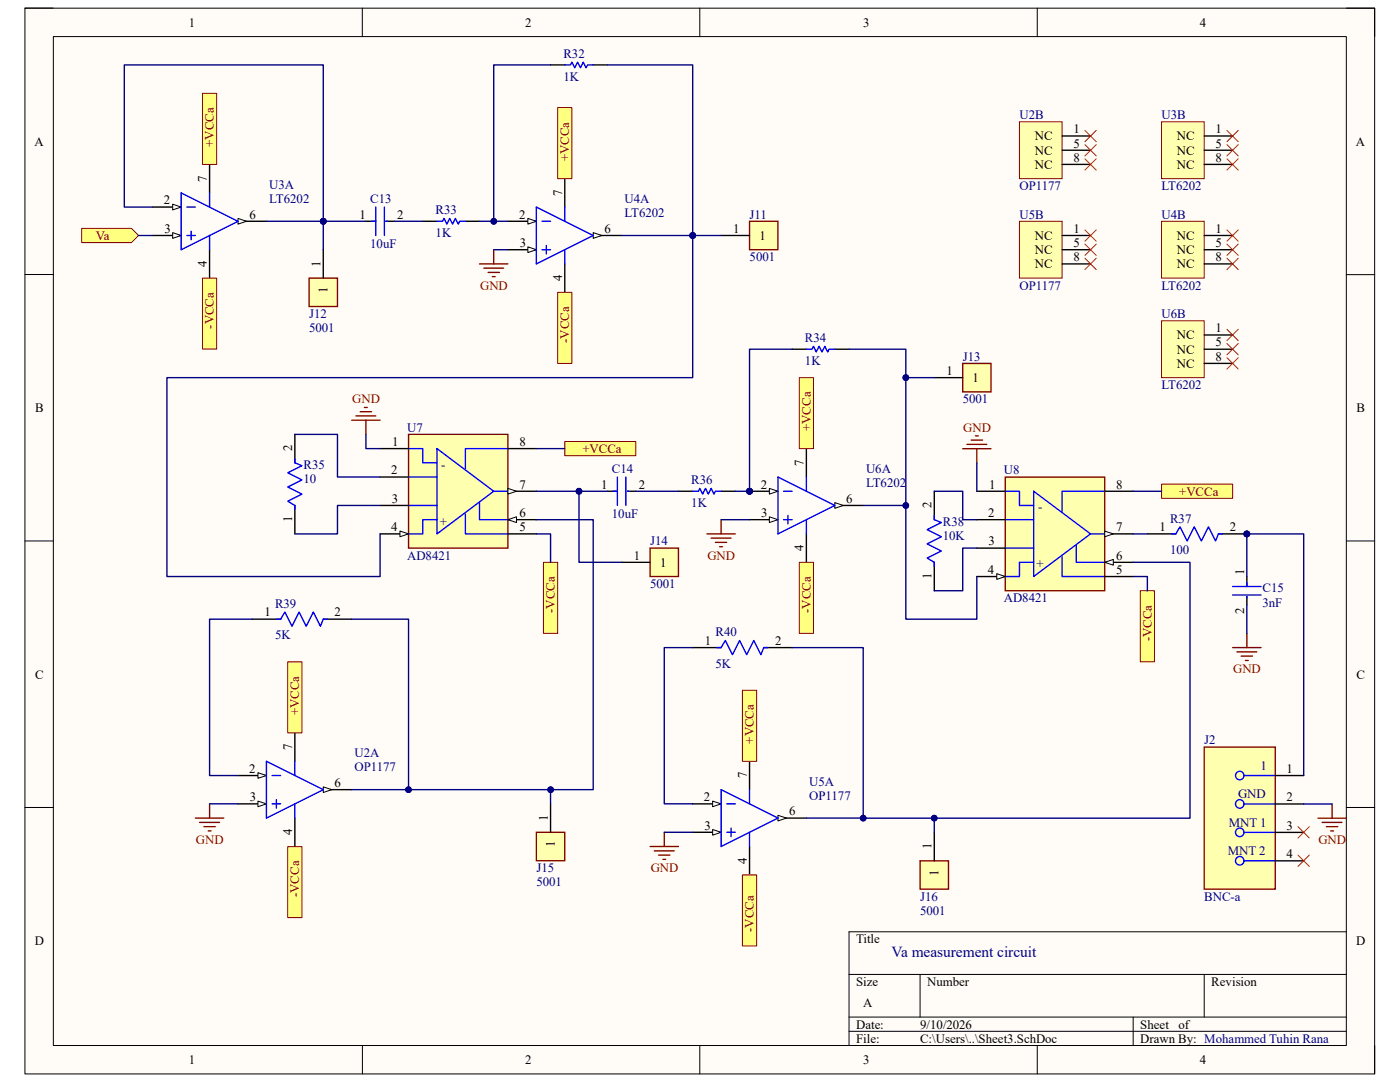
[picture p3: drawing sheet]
<svg xmlns="http://www.w3.org/2000/svg" width="279mm" height="216mm" viewBox="0 0 279 216" stroke-linecap="round" stroke-linejoin="round" font-family="sans-serif">
<path d="M5 1.6h269.3v212.7h-269.3z" fill="#fffcf8"/>
<path d="M5 1.6h269.3v212.7h-269.3z" fill="none" stroke="#000" stroke-width=".2"/>
<path d="M10.6 7.3h258.1v201.3h-258.1z" fill="#fffcf8"/>
<g fill="none" stroke="#000" stroke-width=".2">
<path d="M5 1.6h5.6M10.6 7.3h258.1v201.3h-258.1zM72.3 1.6v5.7M139.7 1.6v5.7M207 1.6v5.7M268.7 1.6h5.6v5.7M5 54.8h5.6M268.7 54.8h5.6M5 107.9h5.6M268.7 107.9h5.6M5 161.1h5.6M268.7 161.1h5.6"/>
<path d="M169.4 194.4h99.3M183.6 194.4v8.5M240.3 194.4v8.5M268.7 185.9h-99.3v22.7M72.3 208.6v5.7M139.7 208.6v5.7M169.4 202.9h99.3M169.4 205.8h99.3M207 208.6v5.7M226.1 202.9v5.7M274.3 208.6v5.7"/>
</g>
<path d="M81.5 86.7h19.9v22.7h-19.9z" fill="#ffffb0"/>
<path d="M81.5 86.7h19.9v22.7h-19.9z" fill="none" stroke="#800000" stroke-width=".28"/>
<path d="M81.5 95.2h5.7M81.5 89.5h2.9v2.9h2.8M87.2 89.5l11.3 8.5-11.3 8.5zM98.5 98h2.9M101.4 89.5h-8.5v4M81.5 100.9h5.7M87.2 103.7h-2.8v2.8h-2.9M92.9 102.6v3.9h8.5M95.7 100.3v3.4h5.7" fill="none" stroke="#00f" stroke-width=".28"/>
<path d="M75.9 89.5h5.6M75.9 95.2h5.6M75.9 100.9h5.6M75.9 106.5h5.6" fill="none" stroke="#000" stroke-width=".28"/>
<path d="M79.8 106l1.7 .5-1.7 .6z" fill="#f8fcff"/>
<path d="M79.8 106l1.7 .5-1.7 .6z" fill="none" stroke="#000" stroke-width=".2"/>
<path d="M101.4 106.5h5.6M101.4 103.7h5.6" fill="none" stroke="#000" stroke-width=".28"/>
<path d="M101.4 103.7l1.7-.6v1.2z" fill="#f8fcff"/>
<path d="M101.4 103.7l1.7-.6v1.2z" fill="none" stroke="#000" stroke-width=".2"/>
<path d="M101.4 98h5.6" fill="none" stroke="#000" stroke-width=".28"/>
<path d="M101.4 97.5l1.7 .5-1.7 .6z" fill="#f8fcff"/>
<path d="M101.4 97.5l1.7 .5-1.7 .6z" fill="none" stroke="#000" stroke-width=".2"/>
<path d="M101.4 89.5h5.6" fill="none" stroke="#000" stroke-width=".28"/>
<path d="M200.6 95.2h19.9v22.7h-19.9z" fill="#ffffb0"/>
<path d="M200.6 95.2h19.9v22.7h-19.9z" fill="none" stroke="#800000" stroke-width=".28"/>
<path d="M200.6 98h2.9v2.9h2.8M206.3 98l11.3 8.5-11.3 8.5zM220.5 98h-8.5v4M200.6 103.7h5.7M200.6 109.4h5.7M206.3 112.2h-2.8v2.8h-2.9M212 111.1v3.9h8.5M214.8 108.8v3.4h5.7M217.6 106.5h2.9" fill="none" stroke="#00f" stroke-width=".28"/>
<path d="M194.9 98h5.7M194.9 103.7h5.7M194.9 109.4h5.7M194.9 115h5.7" fill="none" stroke="#000" stroke-width=".28"/>
<path d="M198.9 114.5l1.7 .5-1.7 .6z" fill="#f8fcff"/>
<path d="M198.9 114.5l1.7 .5-1.7 .6z" fill="none" stroke="#000" stroke-width=".2"/>
<path d="M220.5 115h5.6M220.5 112.2h5.6" fill="none" stroke="#000" stroke-width=".28"/>
<path d="M220.5 112.2l1.7-.6v1.2z" fill="#f8fcff"/>
<path d="M220.5 112.2l1.7-.6v1.2z" fill="none" stroke="#000" stroke-width=".2"/>
<path d="M220.5 106.5h5.6" fill="none" stroke="#000" stroke-width=".28"/>
<path d="M220.5 106l1.7 .5-1.7 .6z" fill="#f8fcff"/>
<path d="M220.5 106l1.7 .5-1.7 .6z" fill="none" stroke="#000" stroke-width=".2"/>
<path d="M220.5 98h5.6M47.5 154.7h5.7" fill="none" stroke="#000" stroke-width=".28"/>
<path d="M51.5 154.2l1.7 .5-1.7 .6z" fill="#f8fcff"/>
<path d="M51.5 154.2l1.7 .5-1.7 .6z" fill="none" stroke="#000" stroke-width=".2"/>
<path d="M47.5 160.4h5.7" fill="none" stroke="#000" stroke-width=".28"/>
<path d="M51.5 159.9l1.7 .5-1.7 .6z" fill="#f8fcff"/>
<path d="M51.5 159.9l1.7 .5-1.7 .6z" fill="none" stroke="#000" stroke-width=".2"/>
<path d="M64.5 157.6h5.7M58.8 163.2v5.7" fill="none" stroke="#000" stroke-width=".28"/>
<path d="M64.5 157l1.7 .6-1.7 .5z" fill="#f8fcff"/>
<path d="M64.5 157l1.7 .6-1.7 .5z" fill="none" stroke="#000" stroke-width=".2"/>
<path d="M58.8 146.2v5.7" fill="none" stroke="#000" stroke-width=".28"/>
<path d="M53.2 151.9l11.3 5.7-11.3 5.6zM54.3 154.7h1.7M55.2 159.6v1.7M58.8 151.9v2.8M54.3 160.4h1.7M58.8 160.4v2.8" fill="none" stroke="#00f" stroke-width=".28"/>
<path d="M203.5 44.2h8.5v11.3h-8.5z" fill="#ffffb0"/>
<path d="M203.5 44.2h8.5v11.3h-8.5z" fill="none" stroke="#800000" stroke-width=".2"/>
<path d="M212 47h5.6M212 49.8h5.6M212 52.7h5.6M138.2 160.4h5.7" fill="none" stroke="#000" stroke-width=".28"/>
<path d="M142.2 159.9l1.7 .5-1.7 .6z" fill="#f8fcff"/>
<path d="M142.2 159.9l1.7 .5-1.7 .6z" fill="none" stroke="#000" stroke-width=".2"/>
<path d="M138.2 166.1h5.7" fill="none" stroke="#000" stroke-width=".28"/>
<path d="M142.2 165.5l1.7 .6-1.7 .5z" fill="#f8fcff"/>
<path d="M142.2 165.5l1.7 .6-1.7 .5z" fill="none" stroke="#000" stroke-width=".2"/>
<path d="M149.6 168.9v5.7M155.3 163.2h5.6" fill="none" stroke="#000" stroke-width=".28"/>
<path d="M155.3 162.7l1.7 .5-1.7 .6z" fill="#f8fcff"/>
<path d="M155.3 162.7l1.7 .5-1.7 .6z" fill="none" stroke="#000" stroke-width=".2"/>
<path d="M149.6 151.9v5.7" fill="none" stroke="#000" stroke-width=".28"/>
<path d="M143.9 157.6l11.4 5.6-11.4 5.7zM149.6 157.6v2.8M145 160.4h1.7M145 166.1h1.7M145.9 165.2v1.7M149.6 166.1v2.8" fill="none" stroke="#00f" stroke-width=".28"/>
<path d="M203.5 24.3h8.5v11.3h-8.5z" fill="#ffffb0"/>
<path d="M203.5 24.3h8.5v11.3h-8.5z" fill="none" stroke="#800000" stroke-width=".2"/>
<path d="M212 27.1h5.6M212 30h5.6M212 32.8h5.6M30.5 41.3h5.7" fill="none" stroke="#000" stroke-width=".28"/>
<path d="M37.3 41.3h1.7M37.3 47h1.7M38.1 46.1v1.7" fill="none" stroke="#00f" stroke-width=".28"/>
<path d="M34.5 40.7l1.7 .6-1.7 .6z" fill="#f8fcff"/>
<path d="M34.5 40.7l1.7 .6-1.7 .6z" fill="none" stroke="#000" stroke-width=".2"/>
<path d="M30.5 47h5.7" fill="none" stroke="#000" stroke-width=".28"/>
<path d="M34.5 46.4l1.7 .6-1.7 .6z" fill="#f8fcff"/>
<path d="M34.5 46.4l1.7 .6-1.7 .6z" fill="none" stroke="#000" stroke-width=".2"/>
<path d="M41.8 49.8v5.7M47.5 44.2h5.7" fill="none" stroke="#000" stroke-width=".28"/>
<path d="M47.5 43.6l1.7 .6-1.7 .5z" fill="#f8fcff"/>
<path d="M47.5 43.6l1.7 .6-1.7 .5z" fill="none" stroke="#000" stroke-width=".2"/>
<path d="M41.8 32.8v5.7" fill="none" stroke="#000" stroke-width=".28"/>
<path d="M36.2 38.5l11.3 5.7-11.3 5.6zM41.8 38.5v2.8M41.8 47v2.8" fill="none" stroke="#00f" stroke-width=".28"/>
<path d="M231.8 24.3h8.5v11.3h-8.5z" fill="#ffffb0"/>
<path d="M231.8 24.3h8.5v11.3h-8.5z" fill="none" stroke="#800000" stroke-width=".2"/>
<path d="M240.3 27.1h5.7M240.3 30h5.7M240.3 32.8h5.7M101.4 44.2h5.6" fill="none" stroke="#000" stroke-width=".28"/>
<path d="M108.2 44.2h1.7M108.2 49.8h1.7M109 49v1.7" fill="none" stroke="#00f" stroke-width=".28"/>
<path d="M105.3 43.6l1.7 .6-1.7 .5z" fill="#f8fcff"/>
<path d="M105.3 43.6l1.7 .6-1.7 .5z" fill="none" stroke="#000" stroke-width=".2"/>
<path d="M101.4 49.8h5.6" fill="none" stroke="#000" stroke-width=".28"/>
<path d="M105.3 49.3l1.7 .5-1.7 .6z" fill="#f8fcff"/>
<path d="M105.3 49.3l1.7 .5-1.7 .6z" fill="none" stroke="#000" stroke-width=".2"/>
<path d="M112.7 52.7v5.6M118.4 47h5.7" fill="none" stroke="#000" stroke-width=".28"/>
<path d="M118.4 46.4l1.7 .6-1.7 .6z" fill="#f8fcff"/>
<path d="M118.4 46.4l1.7 .6-1.7 .6z" fill="none" stroke="#000" stroke-width=".2"/>
<path d="M112.7 35.6v5.7" fill="none" stroke="#000" stroke-width=".28"/>
<path d="M107 41.3l11.4 5.7-11.4 5.7zM112.7 41.3v2.9M112.7 49.8v2.9" fill="none" stroke="#00f" stroke-width=".28"/>
<path d="M231.8 44.2h8.5v11.3h-8.5z" fill="#ffffb0"/>
<path d="M231.8 44.2h8.5v11.3h-8.5z" fill="none" stroke="#800000" stroke-width=".2"/>
<path d="M240.3 47h5.7M240.3 49.8h5.7M240.3 52.7h5.7" fill="none" stroke="#000" stroke-width=".28"/>
<circle cx="149.6" cy="98" r=".57" fill="#000080"/>
<circle cx="149.6" cy="98" r=".57" fill="none" stroke="#000080" stroke-width=".2"/>
<path d="M156.4 98h1.7M156.4 103.7h1.7M157.2 102.8v1.7" fill="none" stroke="#00f" stroke-width=".28"/>
<path d="M149.6 98h5.7" fill="none" stroke="#000" stroke-width=".28"/>
<path d="M153.5 97.5l1.8 .5-1.8 .6z" fill="#f8fcff"/>
<path d="M153.5 97.5l1.8 .5-1.8 .6z" fill="none" stroke="#000" stroke-width=".2"/>
<circle cx="149.6" cy="98" r=".57" fill="#000080"/>
<circle cx="149.6" cy="98" r=".57" fill="none" stroke="#000080" stroke-width=".2"/>
<path d="M149.6 103.7h5.7" fill="none" stroke="#000" stroke-width=".28"/>
<path d="M153.5 103.1l1.8 .6-1.8 .6z" fill="#f8fcff"/>
<path d="M153.5 103.1l1.8 .6-1.8 .6z" fill="none" stroke="#000" stroke-width=".2"/>
<path d="M160.9 106.5v5.7M166.6 100.9h5.7" fill="none" stroke="#000" stroke-width=".28"/>
<path d="M166.6 100.3l1.7 .6-1.7 .5z" fill="#f8fcff"/>
<path d="M166.6 100.3l1.7 .6-1.7 .5z" fill="none" stroke="#000" stroke-width=".2"/>
<path d="M160.9 89.5v5.7" fill="none" stroke="#000" stroke-width=".28"/>
<path d="M155.3 95.2l11.3 5.7-11.3 5.6zM160.9 95.2v2.8M160.9 103.7v2.8" fill="none" stroke="#00f" stroke-width=".28"/>
<path d="M231.8 64h8.5v11.4h-8.5z" fill="#ffffb0"/>
<path d="M231.8 64h8.5v11.4h-8.5z" fill="none" stroke="#800000" stroke-width=".2"/>
<g fill="none" stroke="#000" stroke-width=".28">
<path d="M109.9 13h2.8M118.4 13h2.8M84.4 44.2h2.8M92.9 44.2h2.8M158.1 69.7h2.8M166.6 69.7h2.8M240.3 66.8h5.7M240.3 69.7h5.7M240.3 72.5h5.7M135.4 98h2.8M143.9 98h2.8M50.3 123.5h5.7"/>
<path d="M64.5 123.5h5.7M138.2 129.2h5.7M152.4 129.2h5.7"/>
</g>
<path d="M112.7 13h1.2l.2-.6 .6 1.1 .6-1.1 .5 1.1 .6-1.1 .6 1.1 .3-.5h1.1M87.2 44.2h1.1l.3-.6 .6 1.1 .5-1.1 .6 1.1 .6-1.1 .6 1.1 .2-.5h1.2M160.9 69.7h1.2l.2-.6 .6 1.1 .6-1.1 .5 1.1 .6-1.1 .6 1.1 .3-.5h1.1M138.2 98h1.2l.3-.5 .5 1.1 .6-1.1 .6 1.1 .5-1.1 .6 1.1 .3-.6h1.1M55.2 123.5h.8l.9-1.4 1.4 2.9 1.4-2.9 1.4 2.9 1.4-2.9 1.4 2.9 .6-1.5h.9M143.1 129.2h.8l.9-1.4 1.4 2.8 1.4-2.8 1.4 2.8 1.4-2.8 1.4 2.8 .6-1.4h.9" fill="none" stroke="#00f" stroke-width=".28"/>
<circle cx="248.8" cy="106.5" r=".57" fill="#000080"/>
<circle cx="248.8" cy="106.5" r=".57" fill="none" stroke="#000080" stroke-width=".2"/>
<path d="M229 106.5h5.7M243.2 106.5h5.6" fill="none" stroke="#000" stroke-width=".28"/>
<circle cx="248.8" cy="106.5" r=".57" fill="#000080"/>
<circle cx="248.8" cy="106.5" r=".57" fill="none" stroke="#000080" stroke-width=".2"/>
<g fill="none" stroke="#00f" stroke-width=".28">
<path d="M74.1 44.2h.9M75 41.3v5.7M76.7 41.3v5.7M77 44.2h.3M122.4 98h.8M123.2 95.2v5.7M124.9 95.2v5.7M125.2 98h.3M233.8 106.5h.9l.8-1.4 1.4 2.9 1.4-2.9 1.5 2.9 1.4-2.9 1.4 2.9 .6-1.5h.8M246 117h5.7M246 118.7h5.7M248.8 116.2v.8"/>
<path d="M248.8 119v.3"/>
</g>
<path d="M73 44.2h2M77 44.2h1.7M121.2 98h2M125.2 98h1.7M248.8 115v2M248.8 119v1.7" fill="none" stroke="#000" stroke-width=".28"/>
<g fill="none" stroke="#800000" stroke-width=".28">
<path d="M95.7 52.7h5.7M96.6 53.5h3.9M97.4 54.4h2.3M98.3 55.2h.5M98.5 49.8v2.9M70.2 83.8h5.7M71 83h4M71.9 82.1h2.2M72.7 81.3h.6M73 83.8v2.9M192.1 89.5h5.7M193 88.7h3.9"/>
<path d="M193.8 87.8h2.3M194.7 87h.5M194.9 89.5v2.9M141.1 106.5h5.6M141.9 107.4h4M142.8 108.2h2.2M143.6 109.1h.6M143.9 103.7v2.8M246 129.2h5.7M246.8 130.1h4M247.7 130.9h2.3M248.5 131.8h.6"/>
<path d="M248.8 126.4v2.8M39 163.2h5.7M39.8 164.1h4M40.7 165h2.3M41.6 165.8h.5M41.8 160.4v2.8M129.7 168.9h5.7M130.6 169.8h4M131.4 170.6h2.3M132.3 171.5h.5M132.6 166.1v2.8"/>
</g>
<path d="M240.3 149.1h14.2v28.3h-14.2z" fill="#ffffb0"/>
<path d="M240.3 149.1h14.2v28.3h-14.2zM263 163.3h5.7M263.9 164.1h3.9M264.7 165h2.3M265.6 165.8h.5M265.9 160.4v2.9" fill="none" stroke="#800000" stroke-width=".28"/>
<g fill="none" stroke="#00f" stroke-width=".28">
<path d="M248.3 154.7h6.2M248.3 160.4h6.2M248.3 166.1h6.2M248.3 171.8h6.2"/>
<circle cx="247.4" cy="154.7" r=".85"/>
<circle cx="247.4" cy="166.1" r=".85"/>
<circle cx="247.4" cy="160.4" r=".85"/>
<circle cx="247.4" cy="171.8" r=".85"/>
</g>
<path d="M254.5 154.7h5.7M254.5 160.4h5.7M254.5 166.1h5.7M254.5 171.8h5.7" fill="none" stroke="#000" stroke-width=".28"/>
<g fill="none" stroke="#f00" stroke-width=".2">
<path d="M216.5 26l2.3 2.3M216.5 28.9l2.3 2.2M216.5 31.7l2.3 2.3M218.8 26l-2.3 2.3M218.8 28.9l-2.3 2.2M218.8 31.7l-2.3 2.3M244.9 26l2.2 2.3M244.9 28.9l2.2 2.2M244.9 31.7l2.2 2.3M247.1 26l-2.2 2.3M247.1 28.9l-2.2 2.2M247.1 31.7l-2.2 2.3"/>
<path d="M216.5 45.9l2.3 2.2M216.5 48.7l2.3 2.3M216.5 51.5l2.3 2.3M218.8 45.9l-2.3 2.2M218.8 48.7l-2.3 2.3M218.8 51.5l-2.3 2.3M244.9 45.9l2.2 2.2M244.9 48.7l2.2 2.3M244.9 51.5l2.2 2.3M247.1 45.9l-2.2 2.2M247.1 48.7l-2.2 2.3M247.1 51.5l-2.2 2.3"/>
<path d="M244.9 65.7l2.2 2.3M244.9 68.5l2.2 2.3M244.9 71.4l2.2 2.2M247.1 65.7l-2.2 2.3M247.1 68.5l-2.2 2.3M247.1 71.4l-2.2 2.2M259 165l2.3 2.2M259 170.6l2.3 2.3M261.3 165l-2.3 2.2M261.3 170.6l-2.3 2.3"/>
</g>
<path d="M16.3 45.6h9.9l1.4 1.4-1.4 1.4h-9.9z" fill-rule="evenodd" fill="#ffff80"/>
<path d="M16.3 45.6h9.9l1.4 1.4-1.4 1.4h-9.9z" fill="none" stroke="#800000" stroke-width=".2"/>
<path d="M40.4 18.6h2.8v14.2h-2.8z" fill="#ffff80"/>
<path d="M40.4 18.6h2.8v14.2h-2.8z" fill="none" stroke="#800000" stroke-width=".2"/>
<path d="M111.3 21.5h2.8v14.1h-2.8z" fill="#ffff80"/>
<path d="M111.3 21.5h2.8v14.1h-2.8z" fill="none" stroke="#800000" stroke-width=".2"/>
<path d="M112.7 88.1h14.2v2.8h-14.2z" fill="#ffff80"/>
<path d="M112.7 88.1h14.2v2.8h-14.2z" fill="none" stroke="#800000" stroke-width=".2"/>
<path d="M159.5 75.4h2.8v14.1h-2.8z" fill="#ffff80"/>
<path d="M159.5 75.4h2.8v14.1h-2.8z" fill="none" stroke="#800000" stroke-width=".2"/>
<path d="M231.8 96.6h14.2v2.8h-14.2z" fill="#ffff80"/>
<path d="M231.8 96.6h14.2v2.8h-14.2z" fill="none" stroke="#800000" stroke-width=".2"/>
<path d="M57.4 132.1h2.9v14.1h-2.9z" fill="#ffff80"/>
<path d="M57.4 132.1h2.9v14.1h-2.9z" fill="none" stroke="#800000" stroke-width=".2"/>
<path d="M148.2 137.7h2.8v14.2h-2.8z" fill="#ffff80"/>
<path d="M148.2 137.7h2.8v14.2h-2.8z" fill="none" stroke="#800000" stroke-width=".2"/>
<path d="M40.4 55.5h2.8v14.2h-2.8z" fill="#ffff80"/>
<path d="M40.4 55.5h2.8v14.2h-2.8z" fill="none" stroke="#800000" stroke-width=".2"/>
<path d="M111.3 58.3h2.8v14.2h-2.8z" fill="#ffff80"/>
<path d="M111.3 58.3h2.8v14.2h-2.8z" fill="none" stroke="#800000" stroke-width=".2"/>
<path d="M108.5 112.2h2.8v14.2h-2.8z" fill="#ffff80"/>
<path d="M108.5 112.2h2.8v14.2h-2.8z" fill="none" stroke="#800000" stroke-width=".2"/>
<path d="M159.5 112.2h2.8v14.2h-2.8z" fill="#ffff80"/>
<path d="M159.5 112.2h2.8v14.2h-2.8z" fill="none" stroke="#800000" stroke-width=".2"/>
<path d="M227.6 117.9h2.8v14.2h-2.8z" fill="#ffff80"/>
<path d="M227.6 117.9h2.8v14.2h-2.8z" fill="none" stroke="#800000" stroke-width=".2"/>
<path d="M57.4 168.9h2.9v14.2h-2.9z" fill="#ffff80"/>
<path d="M57.4 168.9h2.9v14.2h-2.9z" fill="none" stroke="#800000" stroke-width=".2"/>
<path d="M148.2 174.6h2.8v14.2h-2.8z" fill="#ffff80"/>
<path d="M148.2 174.6h2.8v14.2h-2.8z" fill="none" stroke="#800000" stroke-width=".2"/>
<path d="M186.5 98v5.7M186.5 112.2v5.7" fill="none" stroke="#000" stroke-width=".28"/>
<path d="M186.5 102.8v.9l1.4 .6-2.9 1.4 2.9 1.4-2.9 1.4 2.9 1.4-2.9 1.5 1.5 .8v.9" fill="none" stroke="#00f" stroke-width=".28"/>
<path d="M61.7 55.5h5.7v5.7h-5.7z" fill="#ffffb0"/>
<path d="M61.7 55.5h5.7v5.7h-5.7z" fill="none" stroke="#800000" stroke-width=".28"/>
<path d="M64.5 49.8v5.7" fill="none" stroke="#000" stroke-width=".28"/>
<path d="M149.6 44.2h5.7v5.6h-5.7z" fill="#ffffb0"/>
<path d="M149.6 44.2h5.7v5.6h-5.7z" fill="none" stroke="#800000" stroke-width=".28"/>
<path d="M143.9 47h5.7" fill="none" stroke="#000" stroke-width=".28"/>
<path d="M129.7 109.4h5.7v5.6h-5.7z" fill="#ffffb0"/>
<path d="M129.7 109.4h5.7v5.6h-5.7z" fill="none" stroke="#800000" stroke-width=".28"/>
<path d="M124.1 112.2h5.6" fill="none" stroke="#000" stroke-width=".28"/>
<path d="M192.1 72.5h5.7v5.7h-5.7z" fill="#ffffb0"/>
<path d="M192.1 72.5h5.7v5.7h-5.7z" fill="none" stroke="#800000" stroke-width=".28"/>
<path d="M186.5 75.4h5.6" fill="none" stroke="#000" stroke-width=".28"/>
<path d="M107 166.1h5.7v5.6h-5.7z" fill="#ffffb0"/>
<path d="M107 166.1h5.7v5.6h-5.7z" fill="none" stroke="#800000" stroke-width=".28"/>
<path d="M109.9 160.4v5.7" fill="none" stroke="#000" stroke-width=".28"/>
<path d="M183.6 171.8h5.7v5.6h-5.7z" fill="#ffffb0"/>
<path d="M183.6 171.8h5.7v5.6h-5.7z" fill="none" stroke="#800000" stroke-width=".28"/>
<path d="M58.8 86.7v5.7M58.8 100.9v5.6M186.5 166.1v5.7" fill="none" stroke="#000" stroke-width=".28"/>
<path d="M58.8 91.5v.9l1.5 .5-2.9 1.4 2.9 1.5-2.9 1.4 2.9 1.4-2.9 1.4 1.4 .9v.8" fill="none" stroke="#00f" stroke-width=".28"/>
<path d="M30.5 41.3h-5.7v-28.3h39.7v31.2h-11.3" fill="none" stroke="#000080" stroke-width=".28"/>
<circle cx="64.5" cy="44.2" r=".57" fill="#000080"/>
<circle cx="64.5" cy="44.2" r=".57" fill="none" stroke="#000080" stroke-width=".2"/>
<path d="M58.8 86.7h8.6v8.5h8.5M126.9 98h8.5M146.7 98h2.9M186.5 98h5.6v5.7h2.8M75.9 100.9h-8.5v5.6h-8.6M194.9 109.4h-2.8v8.5h-5.6" fill="none" stroke="#000080" stroke-width=".28"/>
<circle cx="149.6" cy="98" r=".57" fill="#000080"/>
<circle cx="149.6" cy="98" r=".57" fill="none" stroke="#000080" stroke-width=".2"/>
<path d="M172.3 100.9h8.5v22.6h14.1v-8.5" fill="none" stroke="#000080" stroke-width=".28"/>
<circle cx="180.8" cy="100.9" r=".56" fill="#000080"/>
<circle cx="180.8" cy="100.9" r=".56" fill="none" stroke="#000080" stroke-width=".2"/>
<path d="M226.1 106.5h2.9M248.8 106.5v8.5" fill="none" stroke="#000080" stroke-width=".28"/>
<circle cx="248.8" cy="106.5" r=".57" fill="#000080"/>
<circle cx="248.8" cy="106.5" r=".57" fill="none" stroke="#000080" stroke-width=".2"/>
<path d="M107 98h14.2" fill="none" stroke="#000080" stroke-width=".28"/>
<circle cx="115.5" cy="98" r=".57" fill="#000080"/>
<circle cx="115.5" cy="98" r=".57" fill="none" stroke="#000080" stroke-width=".2"/>
<path d="M64.5 44.2h8.5" fill="none" stroke="#000080" stroke-width=".28"/>
<circle cx="64.5" cy="44.2" r=".57" fill="#000080"/>
<circle cx="64.5" cy="44.2" r=".57" fill="none" stroke="#000080" stroke-width=".2"/>
<path d="M78.7 44.2h5.7M124.1 47h14.1v28.4h-104.9v39.6h42.6v-8.5" fill="none" stroke="#000080" stroke-width=".28"/>
<circle cx="138.2" cy="47" r=".57" fill="#000080"/>
<circle cx="138.2" cy="47" r=".57" fill="none" stroke="#000080" stroke-width=".2"/>
<path d="M50.3 123.5h-8.5v31.2h5.7M70.2 123.5h11.3v34.1h-11.3" fill="none" stroke="#000080" stroke-width=".28"/>
<circle cx="81.5" cy="157.6" r=".56" fill="#000080"/>
<circle cx="81.5" cy="157.6" r=".56" fill="none" stroke="#000080" stroke-width=".2"/>
<path d="M138.2 129.2h-5.6v31.2h5.6M158.1 129.2h14.2v34h-11.4" fill="none" stroke="#000080" stroke-width=".28"/>
<circle cx="172.3" cy="163.2" r=".56" fill="#000080"/>
<circle cx="172.3" cy="163.2" r=".56" fill="none" stroke="#000080" stroke-width=".2"/>
<path d="M73 86.7v2.8h2.9M194.9 92.4v5.6M107 103.7h11.4v53.9h-36.9M143.9 103.7h5.7M248.8 120.7v5.7M41.8 160.4h5.7M132.6 166.1h5.6" fill="none" stroke="#000080" stroke-width=".28"/>
<circle cx="109.9" cy="157.6" r=".56" fill="#000080"/>
<circle cx="109.9" cy="157.6" r=".56" fill="none" stroke="#000080" stroke-width=".2"/>
<circle cx="81.5" cy="157.6" r=".56" fill="#000080"/>
<circle cx="81.5" cy="157.6" r=".56" fill="none" stroke="#000080" stroke-width=".2"/>
<path d="M226.1 112.2h11.4v51.1h-65.2" fill="none" stroke="#000080" stroke-width=".28"/>
<circle cx="186.4" cy="163.2" r=".56" fill="#000080"/>
<circle cx="186.4" cy="163.2" r=".56" fill="none" stroke="#000080" stroke-width=".2"/>
<circle cx="172.3" cy="163.2" r=".56" fill="#000080"/>
<circle cx="172.3" cy="163.2" r=".56" fill="none" stroke="#000080" stroke-width=".2"/>
<path d="M109.9 13h-11.4v31.2M107 89.5h5.7M226.1 98h5.7M107 106.5h2.9v5.7M226.1 115h2.9v2.9" fill="none" stroke="#000080" stroke-width=".28"/>
<circle cx="98.5" cy="44.2" r=".57" fill="#000080"/>
<circle cx="98.5" cy="44.2" r=".57" fill="none" stroke="#000080" stroke-width=".2"/>
<path d="M121.2 13h17v34" fill="none" stroke="#000080" stroke-width=".28"/>
<circle cx="138.2" cy="47" r=".57" fill="#000080"/>
<circle cx="138.2" cy="47" r=".57" fill="none" stroke="#000080" stroke-width=".2"/>
<path d="M158.1 69.7h-8.5v28.3" fill="none" stroke="#000080" stroke-width=".28"/>
<circle cx="149.6" cy="98" r=".57" fill="#000080"/>
<circle cx="149.6" cy="98" r=".57" fill="none" stroke="#000080" stroke-width=".2"/>
<path d="M169.4 69.7h11.4v31.2" fill="none" stroke="#000080" stroke-width=".28"/>
<circle cx="180.8" cy="75.4" r=".57" fill="#000080"/>
<circle cx="180.8" cy="75.4" r=".57" fill="none" stroke="#000080" stroke-width=".2"/>
<circle cx="180.8" cy="100.9" r=".56" fill="#000080"/>
<circle cx="180.8" cy="100.9" r=".56" fill="none" stroke="#000080" stroke-width=".2"/>
<path d="M98.5 49.8h2.9M248.8 106.5h11.4v48.2" fill="none" stroke="#000080" stroke-width=".28"/>
<circle cx="248.8" cy="106.5" r=".57" fill="#000080"/>
<circle cx="248.8" cy="106.5" r=".57" fill="none" stroke="#000080" stroke-width=".2"/>
<path d="M95.7 44.2h5.7M260.2 160.4h5.7" fill="none" stroke="#000080" stroke-width=".28"/>
<circle cx="98.5" cy="44.2" r=".57" fill="#000080"/>
<circle cx="98.5" cy="44.2" r=".57" fill="none" stroke="#000080" stroke-width=".2"/>
<path d="M64.5 44.2v5.6" fill="none" stroke="#000080" stroke-width=".28"/>
<circle cx="64.5" cy="44.2" r=".57" fill="#000080"/>
<circle cx="64.5" cy="44.2" r=".57" fill="none" stroke="#000080" stroke-width=".2"/>
<path d="M138.2 47h5.7" fill="none" stroke="#000080" stroke-width=".28"/>
<circle cx="138.2" cy="47" r=".57" fill="#000080"/>
<circle cx="138.2" cy="47" r=".57" fill="none" stroke="#000080" stroke-width=".2"/>
<path d="M109.9 157.6v2.8" fill="none" stroke="#000080" stroke-width=".28"/>
<circle cx="109.9" cy="157.6" r=".56" fill="#000080"/>
<circle cx="109.9" cy="157.6" r=".56" fill="none" stroke="#000080" stroke-width=".2"/>
<path d="M115.5 98v14.2h8.6" fill="none" stroke="#000080" stroke-width=".28"/>
<circle cx="115.5" cy="98" r=".57" fill="#000080"/>
<circle cx="115.5" cy="98" r=".57" fill="none" stroke="#000080" stroke-width=".2"/>
<path d="M186.5 163.3v2.8" fill="none" stroke="#000080" stroke-width=".28"/>
<circle cx="186.4" cy="163.2" r=".56" fill="#000080"/>
<circle cx="186.4" cy="163.2" r=".56" fill="none" stroke="#000080" stroke-width=".2"/>
<path d="M180.8 75.4h5.7" fill="none" stroke="#000080" stroke-width=".28"/>
<circle cx="180.8" cy="75.4" r=".57" fill="#000080"/>
<circle cx="180.8" cy="75.4" r=".57" fill="none" stroke="#000080" stroke-width=".2"/>
<path d="M27.6 47h2.9" fill="none" stroke="#000080" stroke-width=".28"/>
<text font-size="3.1" fill="#000080" x="177.9" y="190.9">Va measurement circuit</text>
<g font-size="2.6">
<text x="37.7" y="5.3">1</text>
<text x="104.8" y="5.3">2</text>
<text x="172.3" y="5.3">3</text>
<text x="239.5" y="5.3">4</text>
<text x="6.9" y="29.1">A</text>
<text x="206.5" y="28">NC</text>
<text x="214.2" y="26.6">1</text>
<text x="214.2" y="29.4">5</text>
<text x="234.9" y="28">NC</text>
<text x="242.6" y="26.6">1</text>
<text x="242.6" y="29.4">5</text>
<text x="270.6" y="29.1">A</text>
<text x="206.5" y="30.9">NC</text>
<text x="206.5" y="33.7">NC</text>
<text x="214.2" y="32.3">8</text>
<text x="234.9" y="30.9">NC</text>
<text x="234.9" y="33.7">NC</text>
<text x="242.6" y="32.3">8</text>
<text x="32.7" y="40.8">2</text>
<text x="41.3" y="36.2" transform="rotate(-90 41.3 36.2)">7</text>
<text x="112.2" y="39.1" transform="rotate(-90 112.2 39.1)">7</text>
<text x="32.8" y="46.4">3</text>
<text x="49.8" y="43.6">6</text>
<text x="71.8" y="43.6">1</text>
<text x="79.3" y="43.6">2</text>
<text x="103.6" y="43.6">2</text>
<text x="120.7" y="46.4">6</text>
<text x="146.3" y="46.4">1</text>
<text x="151.6" y="47.9">1</text>
<text x="206.5" y="47.9">NC</text>
<text x="214.2" y="46.4">1</text>
<text x="234.9" y="47.9">NC</text>
<text x="242.6" y="46.4">1</text>
<text x="41.3" y="53.3" transform="rotate(-90 41.3 53.3)">4</text>
<text x="64" y="53.2" transform="rotate(-90 64 53.2)">1</text>
<text x="103.7" y="49.3">3</text>
<text x="206.5" y="50.7">NC</text>
<text x="206.5" y="53.5">NC</text>
<text x="214.2" y="49.3">5</text>
<text x="214.2" y="52.1">8</text>
<text x="234.9" y="50.7">NC</text>
<text x="234.9" y="53.5">NC</text>
<text x="242.6" y="49.3">5</text>
<text x="242.6" y="52.1">8</text>
<text x="65.4" y="58.5" transform="rotate(-90 65.4 58.5)">1</text>
<text x="112.2" y="56.1" transform="rotate(-90 112.2 56.1)">4</text>
<text x="234.9" y="67.7">NC</text>
<text x="234.9" y="70.5">NC</text>
<text x="242.6" y="66.3">1</text>
<text x="242.6" y="69.1">5</text>
<text x="242.6" y="72">8</text>
<text x="188.9" y="74.8">1</text>
<text x="194.1" y="76.2">1</text>
<text x="234.9" y="73.4">NC</text>
<text x="7" y="82.3">B</text>
<text x="270.7" y="82.3">B</text>
<text x="78.3" y="89">1</text>
<text x="103.7" y="89">8</text>
<text x="58.3" y="90.1" transform="rotate(-90 58.3 90.1)">2</text>
<text x="78.1" y="94.7">2</text>
<text x="160.4" y="92.9" transform="rotate(-90 160.4 92.9)">7</text>
<text x="78.2" y="100.3">3</text>
<text x="103.7" y="97.5">7</text>
<text x="120" y="97.5">1</text>
<text x="127.5" y="97.5">2</text>
<text x="151.8" y="97.5">2</text>
<text x="168.9" y="100.3">6</text>
<text x="185.9" y="101.4" transform="rotate(-90 185.9 101.4)">2</text>
<text x="197.4" y="97.5">1</text>
<text x="222.7" y="97.5">8</text>
<text x="58.3" y="104.1" transform="rotate(-90 58.3 104.1)">1</text>
<text x="78.1" y="106">4</text>
<text x="103.7" y="106">5</text>
<text x="103.7" y="103.2">6</text>
<text x="151.9" y="103.2">3</text>
<text x="197.2" y="103.2">2</text>
<text x="222.7" y="106">7</text>
<text x="231.4" y="106">1</text>
<text x="245.4" y="106">2</text>
<text x="126.5" y="111.7">1</text>
<text x="131.7" y="113.1">1</text>
<text x="160.4" y="110" transform="rotate(-90 160.4 110)">4</text>
<text x="197.3" y="108.8">3</text>
<text x="222.7" y="111.7">6</text>
<text x="185.9" y="115.4" transform="rotate(-90 185.9 115.4)">1</text>
<text x="197.2" y="114.5">4</text>
<text x="222.7" y="114.5">5</text>
<text x="248.3" y="114.8" transform="rotate(-90 248.3 114.8)">1</text>
<text x="52.8" y="123">1</text>
<text x="66.8" y="123">2</text>
<text x="248.3" y="122.4" transform="rotate(-90 248.3 122.4)">2</text>
<text x="140.7" y="128.7">1</text>
<text x="154.7" y="128.7">2</text>
<text x="7" y="135.4">C</text>
<text x="270.7" y="135.4">C</text>
<text x="58.3" y="149.6" transform="rotate(-90 58.3 149.6)">7</text>
<text x="49.7" y="154.2">2</text>
<text x="149" y="155.3" transform="rotate(-90 149 155.3)">7</text>
<text x="256.8" y="154.2">1</text>
<text x="49.8" y="159.9">3</text>
<text x="66.8" y="157">6</text>
<text x="140.5" y="159.9">2</text>
<text x="256.8" y="159.9">2</text>
<text x="58.3" y="166.7" transform="rotate(-90 58.3 166.7)">4</text>
<text x="109.3" y="163.8" transform="rotate(-90 109.3 163.8)">1</text>
<text x="140.6" y="165.5">3</text>
<text x="157.5" y="162.7">6</text>
<text x="256.8" y="165.5">3</text>
<text x="110.7" y="169" transform="rotate(-90 110.7 169)">1</text>
<text x="149" y="172.4" transform="rotate(-90 149 172.4)">4</text>
<text x="185.9" y="169.5" transform="rotate(-90 185.9 169.5)">1</text>
<text x="256.8" y="171.2">4</text>
<text x="187.3" y="174.7" transform="rotate(-90 187.3 174.7)">1</text>
<text x="6.9" y="188.6">D</text>
<text x="170.9" y="188.2">Title</text>
<text x="270.6" y="188.6">D</text>
<text x="170.9" y="196.7">Size</text>
<text x="185" y="196.7">Number</text>
<text x="241.7" y="196.7">Revision</text>
<text x="172.3" y="201">A</text>
<text x="170.9" y="205.2">Date:</text>
<text x="170.9" y="208.1">File:</text>
<text x="183.6" y="208.1">C:\Users\..\Sheet3.SchDoc</text>
<text x="183.6" y="205.2">9/10/2026</text>
<text x="227.6" y="208.1">Drawn By: Mohammed Tuhin Rana</text>
<text x="227.6" y="205.2">Sheet</text>
<text x="235.2" y="205.2">of</text>
<text x="37.7" y="212.3">1</text>
<text x="104.8" y="212.3">2</text>
<text x="172.3" y="212.3">3</text>
<text x="239.5" y="212.3">4</text>
</g>
<g font-size="2.6" fill="#000080">
<text x="112.4" y="11.6">R32</text>
<text x="112.4" y="16.1">1K</text>
<text x="203.5" y="23.8">U2B</text>
<text x="231.8" y="23.8">U3B</text>
<text x="53.7" y="37.7">U3A</text>
<text x="53.7" y="40.5">LT6202</text>
<text x="73.9" y="40.5">C13</text>
<text x="124.6" y="40.5">U4A</text>
<text x="203.5" y="37.9">OP1177</text>
<text x="231.8" y="37.9">LT6202</text>
<text x="86.9" y="42.8">R33</text>
<text x="86.9" y="47.3">1K</text>
<text x="124.6" y="43.3">LT6202</text>
<text x="149.6" y="43.6">J11</text>
<text x="203.5" y="43.6">U5B</text>
<text x="231.8" y="43.6">U4B</text>
<text x="73.9" y="49.6">10uF</text>
<text x="149.6" y="52.1">5001</text>
<text x="203.5" y="57.8">OP1177</text>
<text x="231.8" y="57.8">LT6202</text>
<text x="61.7" y="63.5">J12</text>
<text x="231.8" y="63.5">U6B</text>
<text x="61.7" y="66.3">5001</text>
<text x="160.7" y="68.3">R34</text>
<text x="192.1" y="72">J13</text>
<text x="160.7" y="72.8">1K</text>
<text x="231.8" y="77.6">LT6202</text>
<text x="192.1" y="80.5">5001</text>
<text x="81.3" y="86.1">U7</text>
<text x="60.6" y="93.5">R35</text>
<text x="88.1" y="93.5">-</text>
<text x="122.1" y="94.4">C14</text>
<text x="172.8" y="94.4">U6A</text>
<text x="200.3" y="94.7">U8</text>
<text x="60.6" y="96.4">10</text>
<text x="138" y="96.6">R36</text>
<text x="138" y="101.2">1K</text>
<text x="172.8" y="97.2">LT6202</text>
<text x="87.8" y="104.9">+</text>
<text x="122.1" y="103.4">10uF</text>
<text x="188.2" y="104.9">R38</text>
<text x="188.2" y="107.7">10K</text>
<text x="207.2" y="102">-</text>
<text x="233.5" y="104.3">R37</text>
<text x="81.3" y="111.7">AD8421</text>
<text x="129.7" y="108.8">J14</text>
<text x="206.9" y="113.4">+</text>
<text x="233.5" y="110.5">100</text>
<text x="129.7" y="117.3">5001</text>
<text x="251.9" y="118.2">C15</text>
<text x="54.9" y="121.3">R39</text>
<text x="200.3" y="120.2">AD8421</text>
<text x="251.9" y="121">3nF</text>
<text x="54.9" y="127.6">5K</text>
<text x="142.8" y="127">R40</text>
<text x="142.8" y="133.2">5K</text>
<text x="240.3" y="148.5">J2</text>
<text x="70.8" y="151.1">U2A</text>
<text x="70.8" y="153.9">OP1177</text>
<text x="251.5" y="153.6">1</text>
<text x="161.5" y="156.8">U5A</text>
<text x="161.5" y="159.6">OP1177</text>
<text x="247.1" y="159.3">GND</text>
<text x="245.2" y="165">MNT 1</text>
<text x="245" y="170.6">MNT 2</text>
<text x="107.1" y="174.1">J15</text>
<text x="107.1" y="176.9">5001</text>
<text x="183.6" y="179.7">J16</text>
<text x="240.3" y="179.7">BNC-a</text>
<text x="183.6" y="182.6">5001</text>
</g>
<g font-size="2.6" fill="#800000">
<text x="42.7" y="29.3" transform="rotate(-90 42.7 29.3)">+VCCa</text>
<text x="113.6" y="32.2" transform="rotate(-90 113.6 32.2)">+VCCa</text>
<text x="19.2" y="47.9">Va</text>
<text x="95.8" y="57.8">GND</text>
<text x="42.7" y="65.6" transform="rotate(-90 42.7 65.6)">-VCCa</text>
<text x="113.6" y="68.4" transform="rotate(-90 113.6 68.4)">-VCCa</text>
<text x="70.3" y="80.5">GND</text>
<text x="161.8" y="86" transform="rotate(-90 161.8 86)">+VCCa</text>
<text x="192.2" y="86.1">GND</text>
<text x="116.2" y="90.4">+VCCa</text>
<text x="235.3" y="98.9">+VCCa</text>
<text x="141.2" y="111.7">GND</text>
<text x="110.7" y="122.3" transform="rotate(-90 110.7 122.3)">-VCCa</text>
<text x="161.8" y="122.3" transform="rotate(-90 161.8 122.3)">-VCCa</text>
<text x="229.8" y="128" transform="rotate(-90 229.8 128)">-VCCa</text>
<text x="246.1" y="134.3">GND</text>
<text x="59.7" y="142.7" transform="rotate(-90 59.7 142.7)">+VCCa</text>
<text x="150.5" y="148.4" transform="rotate(-90 150.5 148.4)">+VCCa</text>
<text x="39.1" y="168.4">GND</text>
<text x="263.1" y="168.4">GND</text>
<text x="59.7" y="179" transform="rotate(-90 59.7 179)">-VCCa</text>
<text x="129.9" y="174.1">GND</text>
<text x="150.5" y="185.9" transform="rotate(-90 150.5 185.9)">-VCCa</text>
</g>
</svg>
